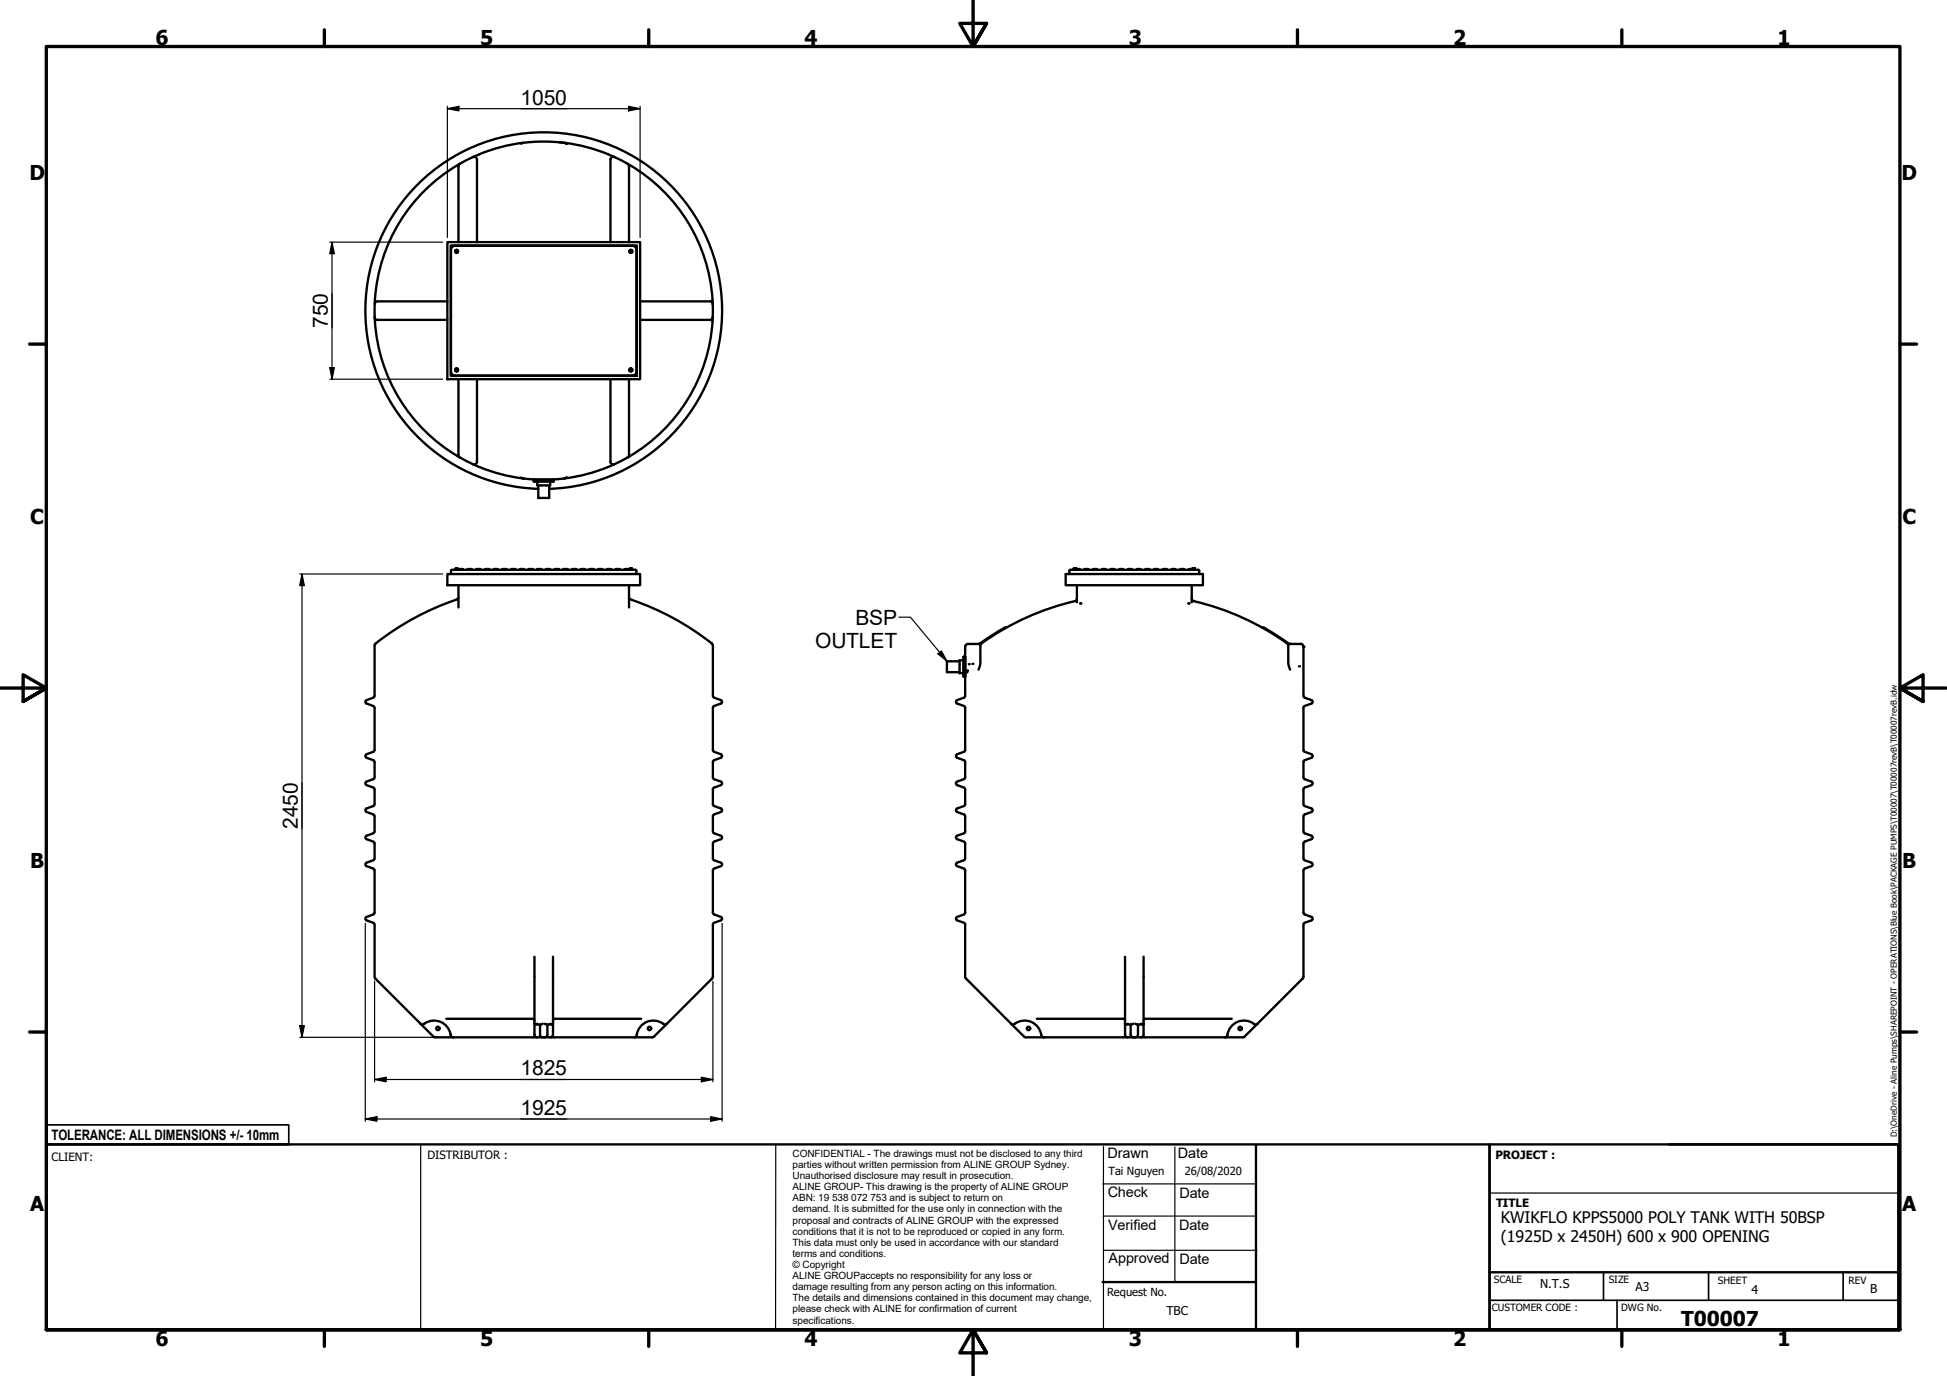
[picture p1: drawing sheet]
<svg xmlns="http://www.w3.org/2000/svg" width="420mm" height="297mm" viewBox="0 0 420 297" stroke-linecap="round" stroke-linejoin="round" font-family="sans-serif">
<!-- layer: Visible (ANSI) -->
<g fill="none" stroke="#000" stroke-width=".51">
<path d="M99.2 35.4a36.5 36.5 0 0 0-18.3 33.1M99.2 35.4l-.3 .5v16.4M102.1 33.9h.6l.2 .6M102.9 34.4v17.9M112.9 30.8a39.9 39.9 0 0 0-10.8 3.1l-2.9 1.5M120.7 30.7l1.2 .1 .3 .2M121.8 30.8l-2.8-.2h-2.8l-3.1 .2-.6 .2M121.8 30.8a38.2 38.2 0 0 1 13.6 4.6h.1a36.4 36.4 0 0 1 18.3 33.1M131.7 34.4v17.9M132.6 33.9h-.6l-.3 .6M135.4 35.4l.3 .5v16.4M96.5 52.3h41.6v29.6h-41.6z"/>
<path d="M97.3 53h40.1v28.1h-40.1zM97.6 53.3l.5-.2h38.4a.79 .79 0 0 1 .8 .8v26.4a.79 .79 0 0 1-.8 .8h-38.4a.83 .83 0 0 1-.8-.8v-26.4zM98.4 54a.26 .26 0 0 0 0 .5 .26 .26 0 0 0 .4-.2M98.4 54h.3M98.7 54l.1 .3M98.7 54h-.3M136 54h.3M136 54a.26 .26 0 0 0 0 .5 .26 .26 0 0 0 .4-.2M136.3 54h-.3M136.3 54l.1 .3M80.9 68.5v.1a36.5 36.5 0 0 0 21.2 31.6M80.9 68.5a.6 .6 0 0 0 .6 .6h15"/>
<path d="M96.5 65.1h-15a.6 .6 0 0 0-.6 .5M98.4 79.6a.26 .26 0 0 0 0 .5 .26 .26 0 0 0 .4-.2M98.4 79.6h.3M98.7 79.6l.1 .3M98.7 79.6h-.3M136 79.6h.3l.1 .3M136 79.6a.26 .26 0 0 0 0 .5 .26 .26 0 0 0 .4-.2M138.1 65.1h15.1a.6 .6 0 0 1 .6 .5M153.8 68.5v.1a36.4 36.4 0 0 1-18.4 30.1l-3 1.6a37 37 0 0 1-10.6 3M153.8 68.5a.6 .6 0 0 1-.6 .6h-15.1M98.9 81.9v16.3l.3 .6M102.9 81.9v17.8"/>
<path d="M102.9 99.7l-.2 .5h-.6M131.7 99.7l.3 .5h.6M131.7 81.9v17.8M135.7 81.9v16.3l-.3 .6M102.1 100.2l.2 .1a37.1 37.1 0 0 0 10.6 3M112.5 103.1l.4 .2M112.9 103.3l3.5 .3 5.4-.3M112.9 103.3h.1M115.1 103.6l.2 .4h4.1l.1-.4M115.1 103.5h.1M115.2 103.5v.1M115.2 103.6h4.3"/>
<path d="M115.2 103.6h.1M115.9 104l.1 .8M116 104.8h.1M116 104.8h2.7M116.1 105.5a38.5 38.5 0 0 1-31.9-58 38.5 38.5 0 0 1 66.3 0 38.5 38.5 0 0 1-32 58M116.2 107.5h.1M116.2 107.5h2.3M116.2 104.8v2.7M118.5 104.8v2.7M118.5 107.5h.1M118.7 104.8h.1M118.7 104v.8"/>
<path d="M119.5 103.6h.1M119.5 103.5h.1M119.5 103.5v.1M122.2 103.1l-.4 .2M96.5 123.9h41.6v2.4h-41.6zM97.3 123.9v-.7l.2-.2h39.6l.2 .2v.7M98.2 123h.6M98.3 122.8v.1M98.5 122.8l-.2-.1 .5 .1M98.5 122.8v.1M98.5 122.8h.3M98.8 122.8v.1"/>
<path d="M98.9 126.3v4.8M98.9 129l-.1 .3a57.4 57.4 0 0 0-17.9 9.9l-.1 11M99.8 122.8v.1M99.8 122.8h-.6l-.2 .2M99.8 122.9l.1 .1M99.9 122.9l.1 .1M100.8 123l.2-.2h.7l.2 .2M102.7 123l.2-.2h.7l.2 .2M104.6 122.9v.1M104.7 122.9l.8-.1 .2 .2M104.7 122.9l-.1 .1M106.6 122.8l-.2 .2"/>
<path d="M106.6 122.8h.7l.2 .2M108.5 122.8l-.2 .2M108.5 122.8h.7l.2 .2M110.2 123l.2-.2h.7l.2 .2M113 122.8h-.7l-.2 .2M113 122.8l.2 .2M114.9 122.9l.1 .1M114.9 122.9l-.8-.1-.1 .2M115 122.9l.1 .1M115.9 122.9v.1M116 122.9l.8-.1 .1 .2M116 122.9l-.1 .1"/>
<path d="M117.7 123l.2-.2h.7l.2 .2M119.6 123l.2-.2h.7l.2 .2M121.5 123l.2-.2h.7l.2 .2M124.3 122.8h-.7l-.2 .2M124.3 122.8l.1 .2M126.2 122.8h-.8l-.1 .2M126.2 122.8l.1 .2M127.2 122.9l-.1 .1M127.2 122.9v.1M127.2 122.9l.8-.1 .2 .2M129.1 122.9l-.1 .1M129.1 123l.1-.2h.7l.2 .2"/>
<path d="M131.1 122.8h.7l.2 .2M131.1 122.8l-.2 .2M132.9 122.8h.8l.2 .2M133 122.8l-.2 .2M135.5 122.8h-.6l-.2 .2M135.5 122.8l.2 .2M135.7 126.3v4.8M135.7 129l.2 .3a57 57 0 0 1 17.9 9.9v11M135.8 123h.7M135.9 122.8v.1M136.1 122.8l-.2-.1 .5 .1M136.1 122.8v.1"/>
<path d="M136.1 122.8h.3M136.4 122.8v.1M211.6 139.4v3.8l-.4 1.4M217.2 135.5a13.3 13.3 0 0 0-3.8 2.1l-2.1 1.4h-2.4a.61 .61 0 0 0-.6 .6v2.2M230 123.9h29.6v2.4h-29.6zM231 123l-.2 .2v.7M231 123h27.6l.2 .2v.7M231.7 123h.6M231.7 122.8h.1M231.7 122.7h.3l-.2 .1M231.7 122.7v.2M231.8 122.8v.1"/>
<path d="M232 122.7h.2zM232.1 122.8v.1M232.3 122.8h.1M232.3 122.8h.6M232.3 122.8v.1M232.4 126.3v3.7M232.4 129.3l-.1 .3a59.1 59.1 0 0 0-20.6 9.4l-.1 .4M232.9 122.8l.2 .2M234.8 122.9l-.7-.1-.1 .2M234.8 122.9l.1 .1M234.9 122.9v.1M235.9 122.9l-.1 .1"/>
<path d="M235.9 122.9v.1M236 122.9l.6-.1 .2 .2M237.8 122.9l-.1 .1M237.8 122.9v.1M237.8 122.9l.7-.1 .2 .2M239.8 122.8h.6l.2 .2M239.8 122.8l-.2 .2M241.7 122.8h.6l.2 .2M241.7 122.8l-.2 .2M243.4 123l.1-.2h.6l.2 .2M246.1 122.9v.1M246.1 122.9l-.7-.1-.2 .2"/>
<path d="M246.1 122.9l.1 .1M248 122.9l.1 .1M248 122.9l-.7-.1-.2 .2M249.1 122.9l-.1 .1M249.1 122.9l.7-.1 .2 .2M250.9 122.9v.1M251 122.9v.1M251 122.9l.7-.1 .2 .2M252.8 122.9v.1M253.5 122.8h-.6l-.1 .2M253.5 122.8l.2 .2M255.4 122.8h-.6l-.2 .2"/>
<path d="M255.4 122.8l.2 .2M257.2 129.1l.2 .6a58.7 58.7 0 0 1 20.5 9.3l.1 .4M257.2 126.3v3.7M257.3 123h.6M257.3 122.8h.1M257.3 122.8h-.7l-.1 .2M257.4 122.8v.1M257.4 122.8l.2-.1-.3 .1v.1M257.6 122.7h.2zM257.7 122.8v.1M257.9 122.8h.1M257.9 122.7v.1"/>
<path d="M257.9 122.8v.1M272.4 135.5a13.5 13.5 0 0 1 3.8 2.1l1.9 1.3M278 139.4v3.8l.4 1.4M278.1 138.9l2.6 .1a.61 .61 0 0 1 .6 .6v10.6M80.6 150.6l-1.5 .5-.3 .4 .3 .4 1.5 .5 .2 .4v9.1M80.8 150.2l-.2 .4M153.8 150.2l.3 .4M154.1 150.6l1.5 .5 .2 .4-.2 .4-1.5 .5-.3 .4v9.1M204.3 142.8l.1 2.3h2.7M204.4 142.8h2.7M204.4 142.8h.1M206.5 151.9l1.5 .5 .3 .4v9.1"/>
<path d="M206.5 151.1l-.2 .4 .2 .4M207.1 145.3h.1M207.1 142.6v2.7M207.1 142.5v.1M207.1 145.3h.8M207.1 142.5h.8M207.8 145.3h.1M207.9 142.5h-.1M208 141.7h.3M208 141.8l-.1 .1v4.1l.4 .1M208 150.6l-1.5 .5M208.2 141.8h.1"/>
<path d="M208.3 146.1h-.1M208.3 141.8v4.3v-4.3M208.3 146.1v4.1M208.3 150.2l-.3 .4M281.3 150.2l.2 .4M281.5 150.6l1.5 .5 .3 .4-.3 .4-1.5 .5-.2 .4v9.1M79.1 169.5l1.5 .5 .2 .4v3.4l-1.7 .7-.3 .4 .3 .4 1.5 .5 .2 .4v3.5l-1.7 .7-.3 .4 .3 .4 1.5 .5 .2 .4v3.4l-1.7 .7-.3 .4 .3 .4 1.5 .5 .2 .4v9.1l-.2 .4-1.5 .5-.3 .4 .3 .4 1.5 .5 .2 .4M79.1 168.7l-.3 .4 .3 .4M80.8 161.9l-.2 .4-1.7 .8 .1 .4 1.6 .6 .2 .4v3.5l-1.7 .7M153.8 161.9l.3 .4 1.7 .8-.1 .4-1.6 .6-.3 .4 .1 3.5 1.7 .7M155.6 168.7l.2 .4-.2 .4M155.6 169.5l-1.5 .5-.3 .4 .1 3.4 1.7 .7 .2 .4-.2 .4-1.5 .5-.3 .4 .1 3.5 1.7 .7 .2 .4-.2 .4-1.5 .5-.3 .4 .1 3.4 1.7 .7 .2 .4-.2 .4-1.5 .5-.3 .4v9.1l.3 .4 1.5 .5 .2 .4-.2 .4-1.5 .5"/>
<path d="M206.5 163.6l1.5 .5 .3 .4-.1 3.5-1.7 .7M206.5 169.5l1.5 .5 .3 .4-.1 3.4-1.7 .7M206.5 175.3l1.5 .5 .3 .4-.1 3.5-1.7 .7M206.5 162.8l-.2 .4 .2 .4M206.5 168.7l-.2 .4 .2 .4M206.5 174.5l-.2 .4 .2 .4M208.3 161.9l-.3 .4-1.5 .5M281.3 161.9l.2 .4 1.7 .8v.4l-1.7 .6-.2 .4v3.5l1.7 .7M283 168.7l.3 .4-.3 .4M283 169.5l-1.5 .5-.2 .4v3.4l1.7 .7 .3 .4-.3 .4-1.5 .5-.2 .4v3.5l1.7 .7 .3 .4-.3 .4-1.5 .5-.2 .4v3.4l1.7 .7 .3 .4-.3 .4-1.5 .5-.2 .4v9.1l.2 .4 1.5 .5 .3 .4-.3 .4-1.5 .5M80.8 199.6l.1 11.5 12.7 12.7 43.2 .1M153.8 199.6v11.5l-9.9 9.9"/>
<path d="M154.1 199.2l-.3 .4M206.5 198.7l1.5 .5 .3 .4M206.5 187l1.5 .5 .3 .4v9.1l-.3 .4-1.5 .5M206.5 181.2l1.5 .5 .3 .4-.1 3.4-1.7 .7M206.5 197.9l-.2 .4 .2 .4M206.5 180.4l-.2 .4 .2 .3M206.5 186.2l-.2 .4 .2 .4M208.3 199.6v11.5l9.9 9.9M281.3 199.6l-.1 11.5-9.8 9.9M281.5 199.2l-.2 .4M96.3 219.9h18.6l.4 .4M115.3 206.5v16.9l.3 .4 .3 .1"/>
<path d="M119.3 206.5v14.5M138.4 219.9h-18.7l-.4 .4M223.8 219.9h18.6l.4 .4M242.8 206.5v16.9l.2 .4 .4 .1M246.8 206.5v14.5M265.8 219.9h-18.6l-.4 .4M90.7 221l.5 .2a3.9 3.9 0 0 1 5.9 1.5l.2 .9 .5 .3M115.9 221l-.3 .2-.3-.2M116.5 223.3a.6 .6 0 0 0 .6 .6M116.5 221.2v2.1M117.1 221l-.3 .2h-1.3M117.5 221l.4 .2h1.2"/>
<path d="M118.1 223.3a.6 .6 0 0 1-.6 .6M118.1 221.2v2.1M118.7 221l.5 .2 .1-.2v2.5l-.2 .3-.4 .1M138.6 221.2a3.9 3.9 0 0 1 4.8 0l.5-.2-3 2.9h-4.1l.5-.2 .1-.4a3.5 3.5 0 0 1 1.2-2.1zM218.2 221l.4 .2a3.9 3.9 0 0 1 5.9 1.5l.3 .9 .5 .3M218.2 221l2.8 2.7M220.9 223.8l.5 .1M221.4 223.9h23.6M243.4 221l-.4 .2-.2-.2M244 223.3a.6 .6 0 0 0 .6 .6M244 221.2v2.1M244.6 221l-.4 .2h-1.2"/>
<path d="M245 223.9h19.3M245 221l.3 .2h1.3M245.6 221.2v2.1M245.6 223.3a.6 .6 0 0 1-.6 .6M246.2 221l.5 .2 .1-.2v2.4l-.3 .4-.3 .1M266 221.2a4.2 4.2 0 0 1 5 0l.4-.2-3.1 2.9h-4l.5-.3a5.5 5.5 0 0 1 1.2-2.4z"/>
<circle cx="98.5" cy="54.3" r=".33"/>
<circle cx="136.1" cy="54.3" r=".33"/>
<circle cx="98.5" cy="79.9" r=".33"/>
<circle cx="136.1" cy="79.9" r=".33"/>
<circle cx="94.5" cy="222" r=".37"/>
<circle cx="140.2" cy="222" r=".37"/>
<circle cx="221.9" cy="222" r=".37"/>
<circle cx="267.6" cy="222" r=".37"/>
</g>
<g fill="#000">
<circle cx="122.2" cy="31" r=".25"/>
<circle cx="122.2" cy="103.1" r=".25"/>
<circle cx="211.1" cy="139" r=".25"/>
<circle cx="233.1" cy="130.3" r=".25"/>
<circle cx="233.1" cy="130.2" r=".25"/>
<circle cx="256.5" cy="130.2" r=".25"/>
<circle cx="256.5" cy="130.3" r=".25"/>
<circle cx="278.4" cy="139" r=".25"/>
<circle cx="280.7" cy="139" r=".25"/>
<circle cx="281.3" cy="139.6" r=".25"/>
<circle cx="208.5" cy="145.1" r=".25"/>
<circle cx="208.6" cy="144.8" r=".25"/>
<circle cx="208.7" cy="144.8" r=".25"/>
<circle cx="209.1" cy="143.4" r=".25"/>
<circle cx="209.8" cy="143.3" r=".25"/>
<circle cx="280.3" cy="143.8" r=".25"/>
</g>
<!-- layer: Border (ANSI) -->
<g fill="none" stroke="#000" stroke-width=".72">
<path d="M70 6.4v3.6M140 6.4v3.6M210 0v10l-2.9-5h5.8l-2.9 5 2.9-5M280 6.4v3.6M350 6.4v3.6M6.4 74.3h3.6M410 74.3h3.6M0 148.5h10l-5-2.8v5.7l5-2.9-5 2.9M420 148.5h-10l5-2.8v5.7l-5-2.9 5 2.9M6.4 222.8h3.6M410 222.8h3.6M10 287v-277h400v277h-400h400"/>
<path d="M70 287v3.6M140 287v3.6M212.9 292l-2.9-5 2.9 5h-5.8l2.9-5v10M280 287v3.6M350 287v3.6"/>
</g>
<!-- layer: Title (ANSI) -->
<path d="M10.1 247v-4.2h52.2v4.2M346 274.6v6.1M368.7 274.6v6.1M397.7 274.6v6.1M321.4 280.7h88.4M349 280.7v6.3" fill="none" stroke="#000" stroke-width=".36"/>
<path d="M10.1 247h311.3v40h-50.4v-39.8M10.1 247h52.2M10.1 247v40h260.9M360.1 247h49.5v40h-88.2v-40h88.2M237.9 276.8h32.9M321.4 274.6h88.6" fill="none" stroke="#000" stroke-width=".51"/>
<path d="M321.4 257.5h88.2" fill="none" stroke="#000" stroke-width=".25"/>
<!-- layer: T-SHEET -->
<path d="M90.8 247v40M167.4 247v40M237.9 255.6h32.9M238.1 247.5v39.5M253.5 247.6v29.2M271 252v35M238 262.5h32.9M238.3 269.9h32.9" fill="none" stroke="#000" stroke-width=".25"/>
<!-- layer: 0 -->
<path d="M271 247.5v39.5" fill="none" stroke="#000" stroke-width=".3"/>
<!-- layer: Dimension (ANSI) -->
<g fill="none" stroke="#000" stroke-width=".25">
<path d="M96.5 23.5l2.5-.5v.9zM96.5 23.5h41.6M96.5 23v28.3M135.6 23l2.5 .5-2.5 .4zM138.1 23v28.3M71.2 52.3h24.3M71.6 52.3l.6 2.5h-1zM71.6 52.3v29.6M71.2 79.4h1l-.6 2.5zM71.2 81.9h24.3M64.7 123.9h30.8M65.2 123.9l.5 2.5h-1z"/>
<path d="M65.2 123.9v100M78.8 199.3v42.7M155.8 199.3v42.7M80.8 211.8v21.7M153.8 211.8v21.7M64.7 221.4h1l-.5 2.5zM64.7 223.9h32.1M80.8 233l2.5-.5v1zM80.8 233h73M151.3 232.5l2.5 .5-2.5 .5zM78.8 241.6l2.5-.5v.9zM78.8 241.6h77"/>
<path d="M153.3 241.1l2.5 .5-2.5 .4z"/>
</g>
<g fill="#000">
<path d="M96.5 23.5l2.5-.5v.9z" fill-rule="evenodd"/>
<path d="M135.6 23l2.5 .5-2.5 .4z" fill-rule="evenodd"/>
<path d="M71.6 52.3l.6 2.5h-1z" fill-rule="evenodd"/>
<path d="M71.2 79.4h1l-.6 2.5z" fill-rule="evenodd"/>
<path d="M65.2 123.9l.5 2.5h-1z" fill-rule="evenodd"/>
<path d="M64.7 221.4h1l-.5 2.5z" fill-rule="evenodd"/>
<path d="M80.8 233l2.5-.5v1z" fill-rule="evenodd"/>
<path d="M151.3 232.5l2.5 .5-2.5 .5z" fill-rule="evenodd"/>
<path d="M78.8 241.6l2.5-.5v.9z" fill-rule="evenodd"/>
<path d="M153.3 241.1l2.5 .5-2.5 .4z" fill-rule="evenodd"/>
</g>
<!-- layer: Symbol (ANSI) -->
<path d="M194 133.2h2.5l7.9 9.6M202.4 141.1l.8-.6 1.2 2.3z" fill="none" stroke="#000" stroke-width=".25"/>
<path d="M202.4 141.1l.8-.6 1.2 2.3z" fill-rule="evenodd" fill="#000"/>
<g font-size="4.5">
<text x="112.4" y="22.6">1050</text>
<text x="70.8" y="70.8" transform="rotate(-90 70.8 70.8)">750</text>
<text x="184.6" y="134.8">BSP</text>
<text x="175.9" y="139.9">OUTLET</text>
<text x="64.3" y="178.9" transform="rotate(-90 64.3 178.9)">2450</text>
<text x="112.4" y="232.2">1825</text>
<text x="112.4" y="240.7">1925</text>
</g>
<g font-size="4.4">
<text x="33.6" y="9.6">6</text>
<text x="103.6" y="9.6">5</text>
<text x="173.6" y="9.6">4</text>
<text x="243.6" y="9.6">3</text>
<text x="313.6" y="9.6">2</text>
<text x="383.6" y="9.6">1</text>
<text x="6.3" y="38.8">D</text>
<text x="410.3" y="38.8">D</text>
<text x="6.5" y="113">C</text>
<text x="410.5" y="113">C</text>
<text x="6.5" y="187.3">B</text>
<text x="410.5" y="187.3">B</text>
<text x="6.5" y="261.5">A</text>
<text x="410.5" y="261.5">A</text>
<text x="362.8" y="286.2">T00007</text>
<text x="33.6" y="290.6">6</text>
<text x="103.6" y="290.6">5</text>
<text x="173.6" y="290.6">4</text>
<text x="243.6" y="290.6">3</text>
<text x="313.6" y="290.6">2</text>
<text x="383.6" y="290.6">1</text>
</g>
<g font-size="3.5">
<text x="323.9" y="264">KWIKFLO KPPS5000 POLY TANK WITH 50BSP</text>
<text x="323.9" y="268.1">(1925D x 2450H) 600 x 900 OPENING</text>
</g>
<g font-size="3.1">
<text x="11.1" y="246">TOLERANCE: ALL DIMENSIONS +/- 10mm</text>
<text x="239" y="250">Drawn</text>
<text x="254.2" y="250">Date</text>
<text x="239" y="258.3">Check</text>
<text x="254.5" y="258.6">Date</text>
<text x="239.1" y="265.4">Verified</text>
<text x="254.4" y="265.4">Date</text>
<text x="239.2" y="272.7">Approved</text>
<text x="254.5" y="272.8">Date</text>
</g>
<g font-size="2.6">
<text x="332.4" y="278.1">N.T.S</text>
<text x="353" y="278.7">A3</text>
<text x="378" y="279.4">4</text>
<text x="403.6" y="279.2">B</text>
<text x="251.7" y="283.9">TBC</text>
</g>
<g font-size="2.5">
<text x="11.1" y="250.6">CLIENT:</text>
<text x="92.2" y="250.1">DISTRIBUTOR :</text>
<text x="322.7" y="250.2">PROJECT :</text>
<text x="322.8" y="260.7">TITLE</text>
</g>
<g font-size="2.4">
<text x="239.2" y="253.7">Tai Nguyen</text>
<text x="255.7" y="253.6">26/08/2020</text>
<text x="238.9" y="279.9">Request No.</text>
</g>
<g font-size="2.2">
<text x="171" y="249.8">CONFIDENTIAL - The drawings must not be disclosed to any third</text>
<text x="171" y="254.5">Unauthorised disclosure may result in prosecution.</text>
<text x="171" y="256.9">ALINE GROUP- This drawing is the property of ALINE GROUP</text>
<text x="171" y="252.1">parties without written permission from ALINE GROUP Sydney.</text>
<text x="171" y="261.7">demand. It is submitted for the use only in connection with the</text>
<text x="171" y="259.3">ABN: 19 538 072 753 and is subject to return on</text>
<text x="171" y="268.9">This data must only be used in accordance with our standard</text>
<text x="171" y="264.1">proposal and contracts of ALINE GROUP with the expressed</text>
<text x="171" y="266.5">conditions that it is not to be reproduced or copied in any form.</text>
<text x="171" y="271.3">terms and conditions.</text>
<text x="171" y="273.7">© Copyright</text>
<text x="171" y="278.5">damage resulting from any person acting on this information.</text>
<text x="171" y="280.9">The details and dimensions contained in this document may change,</text>
<text x="171" y="276.1">ALINE GROUPaccepts no responsibility for any loss or</text>
<text x="322.4" y="277">SCALE</text>
<text x="347.2" y="277">SIZE</text>
<text x="370.7" y="277.2">SHEET</text>
<text x="398.9" y="277.2">REV</text>
<text x="171" y="285.7">specifications.</text>
<text x="171" y="283.3">please check with ALINE for confirmation of current</text>
<text x="321.9" y="282.9">CUSTOMER CODE :</text>
<text x="349.8" y="283.1">DWG No.</text>
</g>
<text font-size="1.8" x="409.3" y="245.5" transform="rotate(-90 409.3 245.5)">D:\OneDrive - Aline Pumps\SHAREPOINT - OPERATIONS\Blue Book\PACKAGE PUMPS\T00007\T00007revB\T00007revB.idw</text>
</svg>
